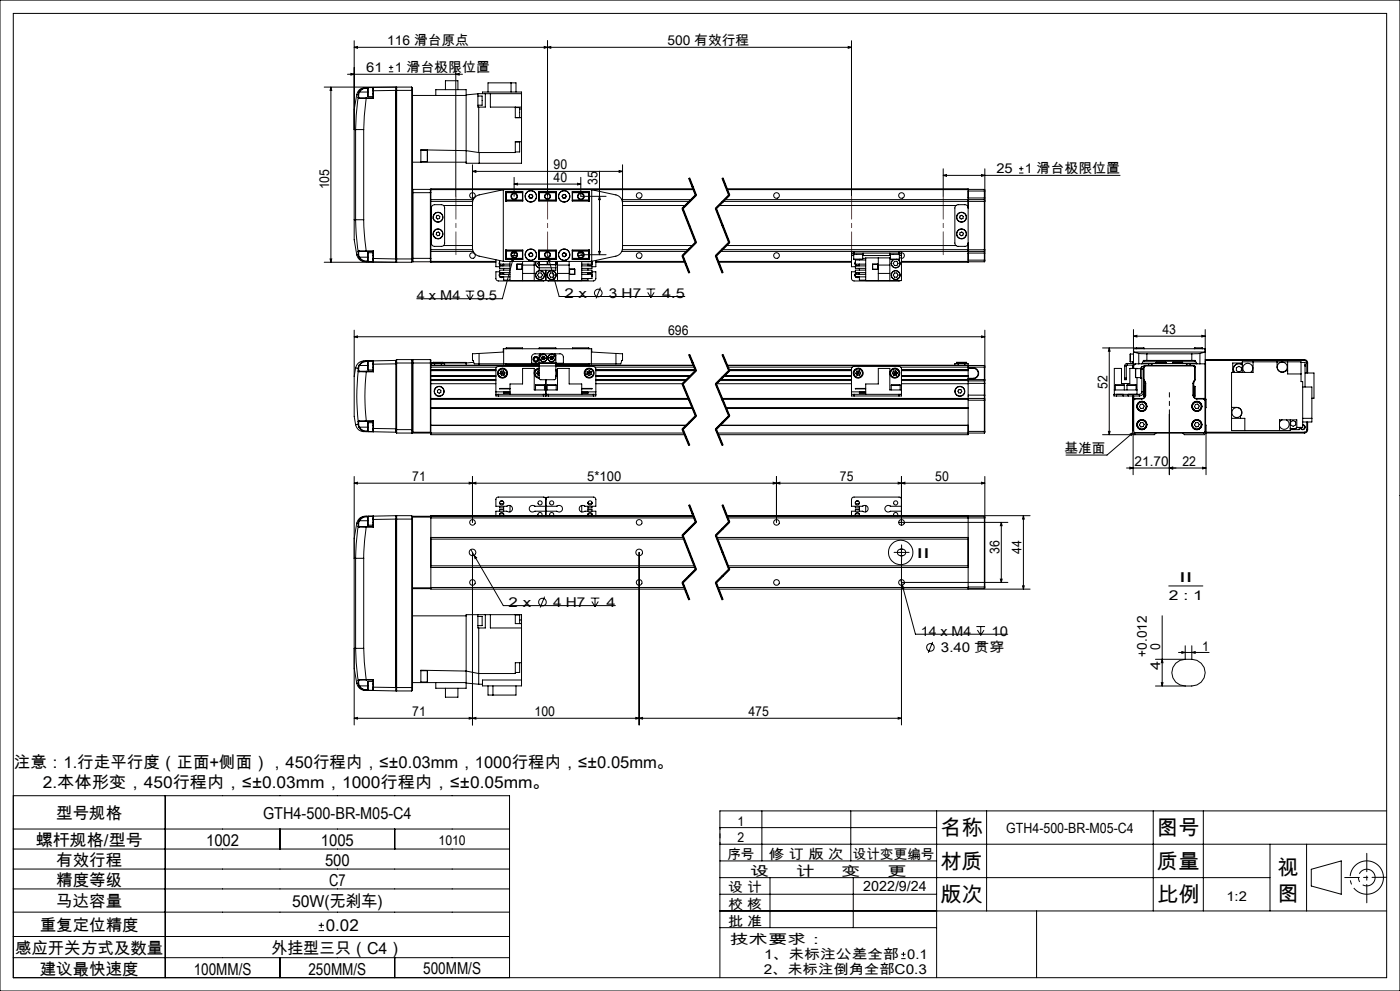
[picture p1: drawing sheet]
<svg xmlns="http://www.w3.org/2000/svg" width="420mm" height="297mm" viewBox="0 0 420 297" stroke-linecap="round" stroke-linejoin="round" font-family="sans-serif">
<g fill="none" stroke="#000" stroke-width=".3">
<path d="M0 0h420v297h-420zM4 4h412v289h-412zM106.3 14.2l.9-.3v.6zM106.3 12.2v53.7M117.3 19.6v1.3M163.3 13.9l1 .3-1 .3zM164.3 12.2v46.6M164.3 14.2l.9-.3v.6zM254.5 13.9l.9 .3-.9 .3zM255.4 12.2v46.6M255.4 14.2h-149.1M99.3 26.1v52.5"/>
<path d="M99.3 26.1l.2 1h-.5zM104.2 22.3h34.5M105.3 22l1 .3-1 .2zM106.7 38.8h2.4M106.7 38.8v27.1M107 28.3l-.7 4.5v6h.4M107 28.3l.5 .1M107.5 29.2l-.6 5.4-.2 4.2M107.5 29.2l.2 .3M107.5 28.4v.8M107.6 29.1l.2 .2M107.6 29.1l-.1 .1"/>
<path d="M107.6 28.4v.7M107.6 28.4h-.1M107.7 29.5h2.2M107.7 27.5l-.2 .9M107.7 27.5l.2 .1M107.8 29.3h2.1M107.8 29.3l-.1 .2M107.9 27.6l-.3 .8M107.9 27.6h2.4M109.1 38.8v27.1M109.9 29.5l-.8 9.3M109.9 29.3v.2"/>
<path d="M109.9 29.5h2.1M109.9 29.3h2M109.9 26.2h-.2a2.59 2.59 0 0 0-2.7 2.1M109.9 26.2l8.8-.1v1M109.9 26.2l-1.1 .3-1.1 1M109.9 26.2v.2M109.9 26.4l-.9 .2-1.1 1M109.9 26.4h.4M110.4 26.2v2.8M110.4 26.2h1.5v3.1M110.4 29h1.5M111.9 26.3l.1-.1v1"/>
<path d="M111.9 27.2h.1M111.9 29.3l.1 .2M112 27.2v2.3M116.7 21.5h1.3M116.7 20.2h1.3M118.7 26.3l.3-.2v52.5l-.3-.3M118.7 27.1v50.5M118.7 27.1l-6.7 .1M118.7 27.1h5.1M123.5 26.1v52.5M123.5 26.1l.3 .2v.8M123.5 26.1h-26.2"/>
<path d="M123.8 27.1v30.6M123.8 28.6h16M130.7 28.6v-1.7h9.1v22h16.7v-13.6M133.6 26.9v-2.7h3.8v2.7M136.7 22.3l1.1-.3v.5zM136.7 20.2v38.6M143.4 28.8h1.2v2.7h-1.2M143.4 28.1l-3.6 .3M143.6 32.1v13.6M144.7 28.1v-.5h11.8v5.1M145.6 28.1v4h-2.2v-4M146.4 27.6v-2.8h8.4v2.8"/>
<path d="M147.1 28.1v4h9.4M153.3 24.8v2.8M154.6 32.2h1.3v3M154.6 32.1v3.1l1.9 .1M155.9 32.7h.6M156.5 32.7v2.6M156.5 28.1h-13.1M123.8 57.7v19.7M123.8 48.6h16M123.8 57.7h5.5M123.9 56.8v21.7M123.9 56.8h5.2"/>
<path d="M123.9 56.8l-.1 .1M126.3 48.4h1.9M126.3 45h1.9M128.2 45v3.4M129.1 56.8v21.7M129.1 56.8l.2 .1M129.3 56.9v.8M129.3 56.8v.1M129.3 57.7v19.7M129.3 59.8h12.7M129.3 56.8h78.8M141.7 51.4l1.1-.3v.5z"/>
<path d="M141.7 49.4v24.9l.2 1 .6 .8 .8 .5 7.7 1.7M141.7 51.4h45.1M143.6 45.7l-3.8-.5-13.5-.3v3.7M143.8 45.7v3.2M151 56.9l-7.7 1.7-1.1 .9-.5 1.4M151 56.9v21.4M151.1 56.8l-.1 .1M151.7 59.8h.1M151.7 57.4h5.1v2.9h-5.1zM151.8 57.7v2.6M151.8 57.7h4.9M151.9 57.6v2.5"/>
<path d="M151.9 57.6h4.9M151.9 57.6l-.1 .1M154.2 55.2l1.1-.3v.5zM154.2 53.2v5.6M154.2 55.2h20M154.6 42.5h1.3v3h-1.3M156.5 42.5h-1.9v3.2h-11M156.7 57.6v2.5M156.7 59.9h-4.9l.1 .2M158.7 58.9l.3 .5M158.9 58.4l-.2 .5M159.5 58.3l-.6 .1"/>
<path d="M159.5 58.3l.3 .5M159.6 59.3l-.6 .1M159.8 58.8l-.2 .5M161.6 57.4h5.3v2.9h-5.3zM161.6 57.6h5.3M161.7 57.6v2.5M161.7 57.7h5.1M161.7 59.9h5.1M166.8 57.6v2.5M168.7 58.8l.2 .5M168.9 59.3l.6 .1M169 58.3l-.3 .5"/>
<path d="M169 58.3l.6 .1M169.6 58.4l.2 .5M169.8 58.9l-.3 .5M171.7 57.4h5.1v2.9h-5.1zM171.7 57.6h4.9M171.8 57.6v2.5M171.8 57.7h4.9M171.8 59.9h4.9l-.1 .2h-4.9M173.2 54.9l1 .3-1 .2zM174.2 53.2v5.6h7.6M176.6 57.6v2.7M176.6 57.6l.1 .1"/>
<path d="M176.7 57.7v2.6M176.7 59.8h.1M177.4 56.8l.1 .1M177.5 56.9l7.7 1.7 1.1 .9 .5 1.4M177.5 56.9v21.4M179.8 58.8l.3 1h-.5zM179.8 51.3v25M185.7 51.1l1.1 .3-1.1 .2zM186.5 59.8h20.9M186.8 49.4v24.9l-.3 1-.5 .8-.8 .5-7.7 1.7M206.6 53.5l2 5.1M206.8 53.4l2 5.1-4 4 4 10.2-4 4 2 5.1"/>
<path d="M206.9 53.3l1 2.6M207.9 55.9l1 2.5zM208 56.6h-78.7v.2M208.6 58.4l-4 4M208.9 58.6l-4 4M216.6 53.5l2 5.1M216.8 53.4l2 5.1-4 4 4 10.2-4 4 2 5.1M216.9 53.3l2 5.1M217.4 59.8h77.9M218 56.6h72.4v.2M218.1 56.8h72.3M218.6 58.4l-4 4"/>
<path d="M218.9 58.6l-4 4M283 52.6l1-.3v.5zM283 50.6v8.2M283 52.6h53M290.4 59.3v15.6M290.4 59.3h5.1v.7M290.4 56.8v2.5M290.4 56.8h4.9M294.5 52.3l1 .3-1 .2zM295.3 59.8v15.5M295.3 56.8v3M295.3 56.8l.2 .5h-5.1"/>
<path d="M295.3 59.8l.2 .2M295.5 50.6v24.3M305.7 51.9h1.3M305.7 50.5h1.3M306.4 49.9v1.3M99 77.6h.5l-.2 1zM106.3 65.9v6l.7 4.5M106.3 65.9h.4M106.7 65.9l.2 4.2 .6 5.3M106.7 65.9h2.4M107 76.4a2.63 2.63 0 0 0 2.9 2.1M107.5 75.4l.1 .2"/>
<path d="M107.5 75.4v.9M107.5 76.3h.1M107.5 76.3l.2 .9M107.5 76.3l-.5 .1M107.6 76.3l.3 .8M107.6 75.6v.7M107.7 75.2h2.2M107.7 75.2l-.2 .2M107.7 75.2l.1 .1M107.7 77.2a2.75 2.75 0 0 0 2.2 1.3M107.8 75.3h2.1M107.8 75.3l-.2 .3"/>
<path d="M107.9 77.1l-.2 .1M107.9 77.1l.5 .6 1.5 .6M107.9 77.1h2.4M109.1 65.9l.8 9.3M109.9 75.2v.1M109.9 75.3h2M109.9 75.2h2.1M109.9 78.3v.2M109.9 78.3h.4M110.4 75.7v2.8M110.4 75.7h1.5M111.9 77.5h.1"/>
<path d="M111.9 75.3v3M111.9 78.3v.2h-1.5M112 77.5v1l-.1-.2M112 75.2l-.1 .1M112 75.2v2.3M112 77.5l6.7 .1M118.7 77.6v1l-8.8-.1M118.7 77.6h5.1M123.5 78.6h-26.2M123.8 77.4v.9l-.3 .3M123.8 77.4h5.5M123.8 78.3l.1 .2"/>
<path d="M123.9 78.5h5.2M129.3 72.6l.2 .6M129.3 78.3v.3h19.5M129.3 77.4v.9M129.3 78.3h.1M129.3 60.4h12.5M129.3 75.3h12.7M129.3 74.8h12.5M129.3 78.3h19.5M129.3 78.3l-.2 .2M129.5 61.9l-.2 .7M129.7 61.6l.7-.3h2a.96 .96 0 0 1 1 1v10.5a.96 .96 0 0 1-1 1h-2a.96 .96 0 0 1-1-1v-10.5z"/>
<path d="M131 64.7l.5-.2 .4 .4v.6l-.6 .1-.4-.3zM131 69.7l.5-.2 .4 .4v.5l-.6 .3-.4-.4zM133.1 61.6h8.6M133.1 73.6h8.6M148.8 77.9v2h1.1M149.9 78.5l-.1 .7 .5 .5M149.9 78.1v1.1M149.9 79.2h3.1M149.9 78.8v.3M149.9 79.2a.61 .61 0 0 0 .6 .4 .61 .61 0 0 0 .6-.4v.5M151 78.3h26.5M151.1 79.4l-.4 .3"/>
<path d="M151.7 76.2h.1M151.7 77.7h.4M151.7 75.3h.1M151.7 75.8h.1M151.7 74.9h5.1v2.8h-5.1zM151.8 74.9v2.5M151.8 77.4h4.9M151.8 77.4l.1 .2M151.9 75.1v2.5M151.9 75.1l-.1 .1h4.9M151.9 77.6h4.9M151.9 60.1h4.9"/>
<path d="M151.9 75.1h4.9M152 60.1v.2M152 74.9v.2M152.1 77.7h-.1M152.1 77.6v.1M153 77.6v.1M153 78.3v5.8h21.5v-5.8M153 79.7h-3.1v.7h3.1M153.5 76.6h1.5M153.6 75.8h1.3M154 77.3v1l-.5-.1zM154.5 75.3l-3.8 14.2h-25.7"/>
<path d="M155 79.2h1.7v1.5h-1.7zM155.1 79.2h1.5v1.5h-1.5zM156.7 75.1l.1 2.6M156.8 78.3v5.8M156.8 79.4h3.5M158.7 76.2l.1 .5M158.8 76.7l.5 .2M159.1 75.8l-.4 .4M159.1 75.8l.6 .1M159.7 75.9l.1 .6M159.8 76.5l-.5 .4M160.3 78.3v5.8"/>
<path d="M160.8 78.3v.2a1.34 1.34 0 0 0 .9 1.8 1.3 1.3 0 0 1-.9-2zM161.6 74.9h5.3v2.8h-5.3zM161.6 78.3l-.3 .6 .4 .7M161.6 77.6h5.3M161.6 60.1h5.3M161.6 75.1h5.3M161.6 77.7h.1M161.7 75.1v2.6M161.7 78.3v2M161.7 77.4h5.1M161.7 75.2h5.1M161.9 79.3h2.2"/>
<path d="M161.9 78.3v1M162.2 77.6v.1M164 75.5l.5 1.7M164.1 78.3v1M164.4 79.3h2.3M164.4 78.3v1M164.5 77.2l.5 .9-.5 .1zM164.5 77.2l3.2 11.7h37.8M166.3 77.6v.1M166.7 78.3v1M166.8 78.4v1M166.8 77.7h.1"/>
<path d="M166.8 78.6v.7M166.8 75.1v2.6M166.8 78.3v2M167.3 78.3v5.8M167.3 79.4h3.4M168.8 76.6l.5 .3M168.8 76.1v.5M169.3 75.8l-.5 .3M169.3 75.8l.5 .3M169.8 76.6l-.5 .3M169.8 76.1v.5M170.7 78.3v5.8"/>
<path d="M171.7 75.1l5 .1h-4.9M171.7 77.6h4.9M171.7 74.9h5.1v2.8h-5.1zM171.8 75.1v2.5M171.8 77.4h4.9M173.5 76.6h1.5M173.6 75.8h1.3M174.2 76.3h7.6M174.5 77.6v.1M174.5 78.4h3.1v.8M174.5 79.7h3.1v.7h-3.1M174.5 79.2h3.1"/>
<path d="M175.4 77.7h.1M175.4 77.7h1.4M175.4 77.6v.1M176.4 79.4l.4 .3M176.4 78.3v.1M176.5 78.3v.1M176.6 74.9v2.7M176.7 74.9v2.5M176.7 75.3h.1M176.7 75.8h.1M176.7 76.2h.1M176.7 77.4l-.1 .2"/>
<path d="M176.8 78.3l-.1 .1M177.2 78.3l.1 .1M177.4 78.3l.2 .1M177.6 78.5l.1 .7-.5 .5M177.6 79.2a.61 .61 0 0 1-.6 .4 .61 .61 0 0 1-.6-.4v.5M177.6 78.8v.3M178.8 78.6h26.7M178.8 78.1v1.8h-1.2M178.8 78.3h26.6M179.6 75.3h.5l-.3 1zM186.5 75.3h19.6M186.7 60.4h20.2"/>
<path d="M186.7 74.8h19.9M186.8 61.6h18.9M186.8 73.6h21M204.6 62.6l4 10.1M204.6 76.7l2 5.1M204.9 62.4l4 10.2M204.9 76.6l2 5.1M208.6 72.5l-4 4M208.9 72.8l-4 4M214.6 62.6l4 10.1M214.6 76.7l2 5.1M214.9 62.4l4 10.2"/>
<path d="M214.9 76.6l2 5.1M215.4 78.3h40M215.5 78.6h39.9M215.7 61.6h71.1M216.1 75.3h40.1M216.6 74.8l78.9 .1M217.8 73.6h69M218.6 72.5l-4 4M218.9 72.8l-4 4M255.4 75.8h.8M255.4 75.8v.8M255.4 75.3v.5"/>
<path d="M255.4 76.6v3.3h1.2M255.4 76.6h.7M255.9 75.8v.4h3v-.4M256.1 77.7h2.7M256.1 76.2v1.5M256.2 75.3v.5M256.2 75.3h13.5M256.2 75.8h13.5M256.6 78.5l-.1 .7 .5 .5M256.6 79.2a.61 .61 0 0 0 .6 .4 .61 .61 0 0 0 .6-.4v.5M256.6 79.2h3.1M256.6 78.8v.3"/>
<path d="M257.8 79.4l-.4 .3M257.8 77.7v.2M258.8 76.2v1.5M258.8 77.4h.9M258.8 76.6h8.3M259.7 77.9h-3.1v1.3M259.7 79.7h-3.1v.7h3.1M261.8 79.2h1.5v1.5h-1.5zM263.3 79.2h-1.5v1.5h1.5M263.5 77.3v6.8M263.5 79.4h3.4M266.9 75.8v.4h3v-.4"/>
<path d="M266.9 77.3v6.8M267.1 77.7h2.7M267.1 76.2v1.5M268.1 77.7l-.7 .8v.4M268.2 77.7l-.4 .4-.4 .8M268.4 78.3h.7l.3 .6-.3 .7h-.7l-.4-.7zM269.2 77.7a1.3 1.3 0 0 1 .2 2.3 1.3 1.3 0 0 1-2-1.1M269.3 77.7a1.34 1.34 0 0 1 .1 2.4 1.34 1.34 0 0 1-2-1.2M269.7 75.8h.7M269.7 75.3h25.6M269.7 75.3v.5M269.8 76.2v1.5"/>
<path d="M269.8 77.3h.6M269.8 76.6h.6M270.4 75.7a.85 .85 0 0 1 .9 .9 .85 .85 0 0 1-.9 .8M270.4 75.8v.8M270.4 75.3v.5M270.4 76.6v7.5h-10.7v-6.8h7.4M270.4 78.3h20M288 69.7l.5-.2 .5 .4-.1 .5-.5 .3-.5-.4zM288 64.7l.5-.2 .5 .4-.1 .6-.5 .1-.5-.3zM290.4 62.3a.96 .96 0 0 0-.9-1h-2.1a.96 .96 0 0 0-.9 1v10.5a.96 .96 0 0 0 .9 1h2.1a.96 .96 0 0 0 .9-1M290.4 74.8v.5M290.4 78.3v.3h-20"/>
<path d="M290.4 74.9v.4M290.4 75.3v.5M290.4 75.8v2.5M290.4 78h5.1M290.4 75.8h5.1M290.4 78.5h4.9M295.3 75.3v3.2M295.5 60v.4h-78.6M295.5 74.9v.3M295.5 75.2v.6M295.5 78l-.2 .5M295.5 75.8v2.2"/>
<path d="M295.5 75.2l-.2 .1M106.3 99v13.8M139.7 87.2h2.6M140 88.3l1 1.5M141 87.2v2.6M142 88.3l-1 1.5M149.9 81.5h-1.1v2.2l.7 .5 13.9-.1M149.9 82.2v.8h3.1M149.9 82.2h3.1M149.9 82.3v.3M150 83a.73 .73 0 0 0 1.1 0M150.2 83h.6"/>
<path d="M150.3 81.7l-.5 .5 .1 .7M150.7 81.7l.4 .3M151.1 81.7v.5a.61 .61 0 0 0-.6-.4 .61 .61 0 0 0-.6 .4M151.1 80.4v.6M151.1 83v1h1.9M153 81h-3.1v.7h3.1M156.8 81.9h3.5M161.6 81.8h.7l.4 .6-.4 .7h-.7l-.3-.7zM161.7 80.3v.7h5.1v-.7M161.7 80.3h5.1M163.8 81v3.1M165.1 81.8h.8l.3 .6-.3 .7h-.8l-.3-.7z"/>
<path d="M167.3 81.9h3.4M170.9 80.6h1.5v1.6h-1.5zM170.9 80.7h1.5M174.5 81h3.1v.7h-3.1M174.5 82.2h3.1M176.4 81.7v.5a.61 .61 0 0 1 .6-.4 .61 .61 0 0 1 .6 .4M176.4 80.4v.6M176.4 83.5v.5h-1.9M176.8 81.7l-.4 .3M177.2 81.7l.5 .5-.1 .7M177.6 81.5h1.2v2.1l-.4 .5-.4 .1-13.9-.1M177.6 82.3v.3"/>
<path d="M177.6 82.2v1.3h-3.1M180.1 86.2l-1.3 3.2M194 86.6h2.6M194.3 87.6l1 1.6M195.3 86.6v2.6M196.3 87.6l-1 1.6M256.6 81.5h-1.2l.1 2.2 .7 .5 13.9-.1M256.6 82.2v.8h3.1M256.6 82.2h3.1M256.6 82.3v.3M256.6 83h.1a.69 .69 0 0 0 1 0l.1 1h1.9M256.9 83h.6"/>
<path d="M257 81.7l-.5 .5 .1 .7M257.4 81.7l.4 .3M257.8 81.7v.5a.61 .61 0 0 0-.6-.4 .61 .61 0 0 0-.6 .4M257.8 80.4v.6M259.7 81h-3.1v.7h3.1M263.5 81.9h3.4M268.4 81.8h.7l.3 .6-.3 .7h-.7l-.4-.7zM295.5 99v14.8M340 98.8v10.6M361.6 98.8v10.2h-1.6M106.3 112.8v12l.4 2.5M106.3 100.9l.9-.2v.5z"/>
<path d="M106.3 100.9h189.2M106.7 110.3l.8 .1M106.7 110.3l-.4 2.5M107.5 111.2a67.5 67.5 0 0 0 0 15.1M107.5 111.2l.2 .2M107.5 110.4v.8M107.6 111.1l.3 .2M107.6 111.1l-.1 .1M107.6 110.3v.8M107.6 110.3l-.1 .1M107.7 109.5l-.2 .9M107.7 109.5h.1"/>
<path d="M107.7 111.4h2.2M107.8 109.5l-.2 .8M107.8 109.5h2.5M107.9 111.3h2M107.9 111.3l-.2 .1M109.9 108.2h-.4a2.61 2.61 0 0 0-2.8 2.1M109.9 108.2a2.54 2.54 0 0 0-2.2 1.3M109.9 108.2v.1M109.9 108.3l-1.6 .6-.5 .6M109.9 108.3h.4M109.9 111.4a63.8 63.8 0 0 0 0 14.7M109.9 111.3v.1"/>
<path d="M109.9 111.4h2.1M109.9 111.3h2M110.4 108.2v2.7M110.4 108.2l1.5 .1M110.4 110.9h1.5M111.9 109.1h.1M111.9 111.3l.1 .1M111.9 108.3v3M112 108.2v.9M112 108.2l-.1 .1M112 109.1v2.3M112 108.2h-2.1"/>
<path d="M118.7 108v1M118.7 108v.8h11.2M118.7 109l-6.7 .1M118.7 109v19.5M118.7 108l-6.7 .2M119 107.8v22M119 107.8h4.5M119 107.8l-.3 .2M123.5 107.8v22M123.5 107.8l.3 .2M123.9 107.8l-.1 21M123.9 107.8v21.7"/>
<path d="M123.9 107.8h5.2M129.1 107.8v21.7M129.1 107.8l.2 11.6M129.3 119.4v.3M129.3 119.7v10.6h76.1M129.3 119.4h77.3M129.3 119.7h77.4M129.3 112.8h19.5M129.3 112.7h19.5M129.3 110.8h19.5M129.3 110.9h19.5M129.3 111.1h19.5"/>
<path d="M129.3 112.6h19.5M129.3 110h19.7M129.3 114h19.5M129.3 113.7h19.5M129.3 115h19.5M129.9 108.9l.1 .1M129.9 108.7h3M129.9 108.9h3M129.9 108.7v.2M130.2 109.5h.1M130.4 109h-1v.5M130.4 109v.5h-1.1h32.4"/>
<path d="M130.4 109h2M131.2 117l.5-.3 .6 .3v.5l-.5 .4-.5-.3zM132.4 109v.5h.7M132.4 109h1v.5M132.9 108.9l-.1 .1M132.9 108.9h.1M132.9 108.7v.2M132.9 108.6h6.9v.9M142.1 108.6l-2.3 .2h-6.9M143.7 105.9l-2 .1v2h.3a.92 .92 0 0 0 .3 1 .92 .92 0 0 0 1 0h.4M143.7 105.9l7.3-.4v-1h26.5v1l7.3 .4M143.7 109h18"/>
<path d="M143.7 105.9v3.1M143.8 109v.5M148.8 118.2v.5h.7M148.8 118.2h.7M148.8 117.4v.8M148.8 117.4h4.2M149.5 118.2h13.5M149.5 118.7h13.5M149.5 118.2v.5M150 111.9l.5 .6M150.3 111.2l-.3 .7M150.3 111.2l.4 .6"/>
<path d="M150.7 111.8l-.2 .7M150.7 111.8l.5 .6M151.1 111.2l.4 .6M151.1 111.2h-.8M151.1 111.2l-.4 .6M151.1 104.5v4.5M151.2 112.4l-.7 .1M151.5 111.8l-.3 .6M151.5 111.8l-1.5 .1M151.8 104.4h4.9M151.8 104.4v.1M151.8 109v.5"/>
<path d="M151.8 109.2h9.9M151.9 104.3h4.8v.2M151.9 104.3v.2M151.9 109v.5M151.9 104.3l-.1 .1M153 118.2v-3.1h3.8v-4.7h3.5v6.5h7v-6.5h3.4v4.7h3.8v3.1M153 117.5h-1.9v.4h1.9M153 116.4h-3.1l3.1 .2M159.5 109v-2a1.02 1.02 0 0 1 1-1h7.5a1.02 1.02 0 0 1 1 1v2M159.5 108.9h9.5M160.7 115.4h2.6M160.7 115.4v1.5"/>
<path d="M161 111.9l.5 .6M161.3 111.2l-.3 .7M161.3 111.2l.4 .6M161.5 112.5h.2M161.7 108.7v1M161.7 110.3a1.52 1.52 0 0 0-1.4 1.5 1.52 1.52 0 0 0 1.4 1.5M161.7 110.5a1.34 1.34 0 0 0-1.3 1.3 1.34 1.34 0 0 0 1.3 1.4M161.7 109.8l-12.6 .2-.3 .4v7M161.7 110.5a1.31 1.31 0 0 0-1.2 1.3 1.31 1.31 0 0 0 1.2 1.3M161.7 104.5v-.2h5.1v.2M161.7 109.7h5.1M161.7 109.7v3.6"/>
<path d="M161.7 108.7h5.1M161.7 111.2h-.4M161.7 111.8l-.2 .7M161.7 111.8l-.7 .1M161.7 104.4h5.1M162.2 106l-.5 .4v2.3M162.4 107.2l.2 .5M162.4 107.2l.6 .1M162.6 107.7l.6 .1M162.8 106.7l-.4 .5M162.8 106.7l.6 .1M162.8 106.7l.2 .6"/>
<path d="M163 118.7h.8M163 118.2h1.5M163 107.3l.2 .5M163 107.3l.6 .1M163 107.3l-.4 .4M163 118.2v.5M163.3 115.4v1.5M163.4 106.8l.2 .6M163.4 106.8l-.4 .5M163.6 107.4l-.4 .4M163.8 118.7h.7M163.8 113.8v4.9"/>
<path d="M164.1 115.4h2.8M164.1 115.4v1.5M164.5 118.2h13.5M164.5 118.7h13.5M164.5 118.2v.5M164.9 107.2l.2 .5M164.9 107.2l.6 .1M165.1 107.7l.6 .1M165.3 106.7l-.4 .5M165.3 106.7l.6 .1M165.3 106.7l.2 .6M165.5 107.3l-.4 .4"/>
<path d="M165.5 107.3l.2 .5M165.5 107.3l.6 .1M165.9 106.8l.2 .6M165.9 106.8l-.4 .5M166.1 107.4l-.4 .4M166.3 106l.5 .4v2.3M166.8 108.7v1M166.8 109.7v3.7l-.3 .3-4.3 .1-.5-.5M166.8 110.7v.1a1.53 1.53 0 0 1 0 2.2M166.8 110.9a1.45 1.45 0 0 1 0 1.8M166.8 109.8l11.6 .2 .4 .4v7M166.8 111v.1a1.35 1.35 0 0 1 0 1.6"/>
<path d="M166.8 109.5h41.3M166.8 109h18M166.8 109.2h9.9M166.9 115.4v1.5M171.8 104.4h4.9M174.5 117.5h1.9v.4h-1.9M174.5 116.4h3.1l-3.1 .2M174.5 117.4h4.3M176.1 112.1l.6 .5M176.1 111.4v.7M176.1 111.4l.6 .4M176.6 104.3h-4.8v.2"/>
<path d="M176.6 104.3v.2M176.6 109v.5M176.6 104.3l.1 .1M176.7 111.8l.7 .5M176.7 111.8v.8M176.7 111.8l-.6 .3M176.7 104.4v.1M176.7 109v.5M176.8 111.1l-.7 .3M176.8 111.1l.6 .4M176.8 111.1l-.1 .7M177.4 112.3l-.7 .3"/>
<path d="M177.4 104.5v4.5M177.4 111.5v.8M177.4 111.5l-.7 .3M178 118.2h.8M178 118.2v.5M178.5 110h29.8M178.8 118.2v.5h-.8M178.8 117.4v.8M178.8 112.8h28.2M178.8 112.7h28.4M178.8 110.8h29.8M178.8 110.9h29.9"/>
<path d="M178.8 111.1h29.9M178.8 112.6h28.5M178.8 114h27M178.8 113.7h27.3M178.8 115h26M184.8 105.9l2 .1v2h-.3a.92 .92 0 0 1-.3 1 .92 .92 0 0 1-1 0h-.4M184.8 105.9v3.1M204.6 115.1l4 9.6M204.9 115l4 9.6M206.6 106.4l2 4.7M206.8 106.3l2 4.8-4 4 4 9.5-4 4 2 4.8M206.9 106.2l1 2.4"/>
<path d="M207.9 108.6l1 2.4zM208.6 110.9l-4 4M208.9 111.2l-4 4M214.6 115.1l4 9.6M214.8 115h40.6M214.9 115l4 9.6M215.8 114h39.6M216.1 113.7h39.3M216.6 119.4h78.7M216.6 106.4l2 4.7M216.7 119.7h73.7M216.8 106.3l2 4.8"/>
<path d="M216.9 106.2l2 4.8M217 112.8h38.4M217.1 112.7h38.3M217.3 112.6h38.1M218.1 109.5h77.2M218.3 110h37.4M218.6 110.9l-4 4M218.7 110.8h36.7M218.7 110.9h36.7M218.8 111.1h36.6M218.8 111.1l-4 4 4 9.5-4 4 2 4.8M218.9 111.2l-4 4"/>
<path d="M255.4 117.4v-6.8l.5-.7 13.8-.1 .4 .2 .3 .4v8.3h-.7M255.4 118.2v.5h.8M255.4 118.2h.8M255.4 117.4v.8M255.4 117.4h4.3M256.2 118.2h13.5M256.2 118.2v.5M256.2 118.7h13.5M256.7 111.9l.4 .6M257 111.2l-.3 .7M257 111.2l.9 1.2M257.8 111.2l.4 .6"/>
<path d="M257.8 111.2h-.8M257.8 111.2l-.7 1.3M257.9 112.4l-.8 .1M258.2 111.8l-.3 .6M258.2 111.8l-1.5 .1M259.7 117.5h-1.9v.4h1.9M259.7 116.4h-3.1l3.1 .2M267.4 115.4h.1M267.4 115.4h2.7M267.4 115.4v1.5M267.7 111.9l.4 .6M268 111.2l-.3 .7"/>
<path d="M268 111.2l.5 .6M268.5 111.8l-.4 .7M268.5 111.8l.4 .6M268.7 111.2l.5 .6M268.7 111.2h-.7M268.7 111.2l-.2 .6M268.9 112.4l-.8 .1M269.2 111.8l-.3 .6M269.2 111.8l-1.5 .1M269.7 118.2h.7M269.7 118.2v.5M270.1 115.4v1.5"/>
<path d="M270.4 112.8h20M270.4 112.7h20M270.4 110.8h20M270.4 110.9h20M270.4 111.1h20M270.4 112.6h20M270.4 116.9h-3.5v-6.5h-3.4v4.7h-3.8v3.1M270.4 114h20M270.4 113.7h20M270.4 115h20M286.9 108.9l.1 .1M286.9 108.7h3"/>
<path d="M286.9 108.9h3M286.9 108.7v.2M287.4 109h-.9v.5M287.4 109v.5h-.6M287.4 109h2.1M287.7 116.8h.6l.2 .5-.3 .5h-.6l-.2-.6zM289.5 109h.9v.5M289.5 109v.5h.9M289.9 108.9v.1M289.9 108.9h.1M289.9 108.7v.2M290.4 115v4.7"/>
<path d="M290.4 109.5v4.3M290.4 114.2v.8M290.4 113.8v.4M290.4 119.7v10.6h-75M290.4 110.4h1.6M290.4 119.9h5.1M290.4 118.4h5.1M290.4 113.4h1.6M290.4 113.5h1.6M290.4 110.2h1.6M290.4 113.8h5.1M290.4 114.2h4.9"/>
<path d="M290.4 114.9h5.1M292 110.2a1.64 1.64 0 0 1 1.6 1.7 1.64 1.64 0 0 1-1.6 1.6M292 110.4a1.5 1.5 0 0 1 1.5 1.5 1.5 1.5 0 0 1-1.5 1.5M292 110.2v.2M292 113.4v.1M294.5 100.7l1 .2-1 .3zM295.3 119.4v10.4M295.3 114.2v5.2M295.3 109.5v4.7M295.3 109.5l.2 .5h-25.3M295.3 119.4l.2 .2M295.5 119.6v.3"/>
<path d="M295.5 118.4v1.2M295.5 113.8v.2M295.5 114v.9M295.5 114.9v3.5M295.5 119.9v9.4M295.5 114l-.2 .2M330.8 104.3h12.3M332.8 104.3v26M332.8 104.3l.2 1h-.5zM334.3 118.2l-.1 .5h.8M334.3 118.2h7.5M334.3 116.9h6.8"/>
<path d="M334.6 115.4h2.7M334.6 115.4v1.5M335 118.7h1.9M335 118.2v.5M336.9 118.7h1.6M336.9 118.2v.5M337.3 115.4h-2.7M337.3 115.4h.1M337.3 115.4v1.5M337.4 113.3v.5h.5v-.5M337.4 109.7h.5M337.4 113.3h.5"/>
<path d="M337.4 109.7v3.6M337.9 109.7v3.6M338.1 115.4h2.7M338.1 115.4v1.5M338.1 108.9l-.5 .2-.2 .6M338.1 109.4l-.2 .3M338.1 108.9h1.9M338.1 108.9v.5M338.1 109.4h1.9M338.5 118.7h3.3M338.5 118.2v.5M339.1 106.1v2.3"/>
<path d="M339.1 108.4h.9M339.1 106.1h.9M339.8 108.8h.2M339.8 108.8v.1M339.8 109.4v1M339.8 118.7v10.1M339.9 108.4l-.1 .4M339.9 109.4v1M339.9 118.7v.7M339.9 119.9v9.4M339.9 119.9h.2M340 108.4l-.1 .5"/>
<path d="M340 104.5h21.6M340 109h1.6M340 100.7l1.1-.2v.5zM340 100.7h21.6M340.1 109.4v1M340.1 118.7v.7M340.1 119.9v9.4M340.5 119.6l-.4 .3M340.5 119.6v-.2l-.3 .1-.3 .4M340.5 119.6h2M340.7 110.5v2.7M340.7 109l-.7 .4"/>
<path d="M340.7 113.2h1.5M340.7 110.5h1.5M340.8 104.4h2.5M340.8 104.4v.1M340.8 115.4v1.5M340.8 104.4l.2-.1v.2M341.1 110.5l-2.2-.1v4.5h-2.5v-4.5h-2.1v7.8M341.1 113.2v5M341.6 105.9l2.5 .1M341.6 109h.9M341.6 105.9v3.1M341.8 118.2v.5"/>
<path d="M342.5 119.4h-2.5l-.2 .3M342.5 110.3h-.3v3h.3M342.5 117.4l-.1 .5-.6 .3M342.5 117.4h.5M342.5 109h2.1M342.5 110.6h.5M342.5 110.6v6.8M342.5 119.4v.2M342.6 108.9h4.2M343 110v-.2h-.5v.8M343 117.4a1.21 1.21 0 0 1-1.2 1.3M343 110h.2"/>
<path d="M343 110v7.4M343.1 108.3h15.4M343.1 104.3v.2M343.1 108v.3M343.1 104.3l.2 .1M343.2 115.8v3M343.2 115.8h.2M343.2 118.8h.2M343.2 113.8l.1 .2M343.2 114.2l.3 .7M343.2 113.8h-.2l.2 .4M343.2 110v3.8"/>
<path d="M343.3 114.2l.2 .8M343.3 108l-.2 .3M343.3 104.4v.1M343.3 114l.4 .9M343.3 114l-.1 .2M343.4 115.8h.1M343.4 115.8v3M343.5 114.9l-.1 3.9M343.5 109.7l-.3 .3M343.5 109.5l-.5 .5M343.5 109.5h14.5M343.5 114.9h.2"/>
<path d="M343.5 109.7h14.5M343.5 109.5v.2M343.6 109.5l-.6 .5M343.7 118.4a1.21 1.21 0 0 1-1.2 1.2M343.7 118.4h-.2a.96 .96 0 0 1-1 1M343.7 114.9v3.5M344.1 108h-.3a1.01 1.01 0 0 0-1.3 1M344.1 106h13.4M344.1 108h13.4M344.1 106v2M344.6 109h.9v.5h-.9zM344.8 109.5h.1"/>
<path d="M345.5 109h10.6M345.8 109.5h.1M346.8 108.9l.1 .1M346.8 108.7h3M346.8 108.9h3M346.8 108.7v.2M349.8 108.9l-.1 .1M349.8 108.7v.2M351.8 108.7h3M351.8 108.9l.1 .1M351.8 108.9h3M351.8 108.7v.2"/>
<path d="M354.8 108.9l-.1 .1M354.8 108.9h4.2M354.8 108.7v.2M355.8 109.5h.1M356.1 109h.9v.5h-.9zM356.8 109.5h.1M357 109h2.1M357.5 108h.3a1.01 1.01 0 0 1 1.3 1M357.5 106v2M357.9 118.4a1.21 1.21 0 0 0 1.2 1.2M357.9 118.4h.1M357.9 114.9h.1"/>
<path d="M357.9 114.9v3.5M358 109.5l.6 .5M358 109.7l.4 .3M358 118.4a1.02 1.02 0 0 0 1.1 1M358 109.5l.4 .2 .2 .3M358 109.5v.2M358 114.9v3.5M358.2 115.8h-.1M358.2 115.8v3M358.2 115.8h.2M358.2 118.8h.2M358.3 114l-.4 .9"/>
<path d="M358.3 114l.1 .2M358.3 104.4h2.5M358.3 104.4v.1M358.3 108l.2 .3M358.4 114.2l-.3 .7 .1 3.9M358.4 113.8l-.1 .2M358.4 114.2l-.4 .7M358.4 113.8h.2M358.4 110h.2M358.4 110v3.8M358.4 115.8v3M358.5 104.3h2.1"/>
<path d="M358.5 104.3v.2M358.5 108v.3M358.5 104.3l-.2 .1M358.6 113.8l-.2 .4M358.6 110v3.8M359.1 119.4l2.7 .2-.1 2.7M359.1 109h.9M359.1 119.6h2M359.1 119.4v.2M360 105.9l-2.5 .1M360 105.9v3.1M360.5 100.5l1.1 .2-1.1 .3z"/>
<path d="M360.6 104.3l.2 .1M360.6 104.3v.2M360.8 104.4v.1M361.1 119.6l.4 .3M361.1 119.6v-.2l.3 .1 .3 .4M361.5 119.9h.2M361.5 109v10.4M361.5 119.9v9.4M361.5 105.5h-21.4l1.5 .4M361.5 105.5l-1.5 .4M361.5 104.5v1M361.6 108.3l.1 .5"/>
<path d="M361.6 108.8h.1M361.6 107.8h29.7M361.6 108h29.7M361.7 108.8v10.6M361.7 119.9v9.4M370.9 110.2l.8-.4 .7 .4v.9l-.7 .4-.8-.4zM372.7 109.3a1.69 1.69 0 0 0-2.2 .1 1.69 1.69 0 0 0-.2 2.2M372.7 109.3a1.65 1.65 0 0 0-2.2 .2 1.65 1.65 0 0 0-.2 2.1M372.7 108.8h-2.9v2.8M372.7 111.6v-3.2h17.6v6h.5v13.7h-1.8v-2.3h-5.1v3.2M373.5 111.6a1.5 1.5 0 0 1-.3-2.2 1.5 1.5 0 0 1 2.3 0 1.5 1.5 0 0 1-.3 2.2M375.9 108.4v3.2h-6.4v17.4h17.6v-3.2"/>
<path d="M383.1 108.4v1.6a1.54 1.54 0 0 0 1 1.4 1.54 1.54 0 0 0 1.6-.3h.6M386.3 108.4v3.7h4M390.3 108.6h1.2v7.4M390.8 116h2.8v10.5h-2.8M391.3 108l.6 .4 .1 .4M391.3 107.8a1.02 1.02 0 0 1 1 1M391.3 107.8v.2M391.5 109.2v.6M391.5 111.8h2.7v7.5h-.6M392 108.8h.3M392 108.8v3M392.3 108.8v3"/>
<path d="M106.7 127.3a2.74 2.74 0 0 0 3.2 2.1M107.5 126.3l.1 .2M107.5 126.3v.9M107.5 127.2l-.8 .1M107.5 127.2h.1M107.5 127.2l.2 .9M107.6 127.2l.2 .8M107.6 126.5v.7M107.7 128.1a2.53 2.53 0 0 0 2.2 1.3M107.7 126.1l-.2 .2M107.7 126.1l.2 .2M107.8 128l-.1 .1"/>
<path d="M107.8 128l.6 .7 1.5 .5M107.8 128h2.5M107.9 126.3h2M107.9 126.3l-.3 .2M109.9 129.2v.2M109.9 129.4h2.1M109.9 129.2h.4M109.9 126.1h-2.2M109.9 126.1v.2M109.9 126.1h2.1M109.9 126.3h2M110.4 126.7v2.7"/>
<path d="M110.4 126.7h1.5M111.9 128.4h.1M111.9 126.3v2.9M111.9 129.3l.1 .1M111.9 129.2l-1.5 .2M112 128.4v1M112 126.1l-.1 .2M112 126.1v2.3M112 128.4l6.7 .1M112 129.4l6.7 .1M118.7 128.5v1M118.7 129.5l.3 .3"/>
<path d="M119 129.8h4.5M123.8 128.8h-5.1v.7M123.8 128.8v1h81.4M123.8 129.5l-.3 .3M123.9 129.5h5.2M123.9 129.5l-.1 .2M129.1 129.5l.2 .2M129.3 122.2h78.4M129.3 122.4h78.5M129.3 127.4h76.7M129.3 127.5h76.6M204.6 128.7l2 4.8"/>
<path d="M204.9 128.6l2 4.8M208.6 124.5l-4 4M208.9 124.8l-4 4M214.6 128.7l2 4.8M214.9 128.6l2 4.8M215.2 129.8h80.1M215.9 127.5h74.5M216 127.4h74.4M217.7 122.2h72.7M217.8 122.4h72.6M218.6 124.5l-4 4M218.9 124.8l-4 4"/>
<path d="M290.4 129.3h5.1M295.5 129.3l-.2 .5M332.5 129.3h.5l-.2 1zM339 130.1l.9-.5-.5 .9zM339.8 128.8l.1 .5M339.8 128.8h.1M339.8 122.2l.1 .1M339.9 129.6l-7.8 6.8h-12.3M339.9 129.3l.6 .5M339.9 129.3h.2M340.1 129.3l.4 .3M340.5 130.3l-.6-.5v12.5"/>
<path d="M340.5 129.8h20.6M340.5 129.6h20.6M340.5 129.6v.2M342.1 126.7l.7-.1 .5 .6-.3 .6-.7 .1-.5-.6zM342.1 121.2l.7-.1 .5 .6-.3 .6-.7 .1-.5-.5zM346.8 129.8l-.5 .5h-15.5M350.8 124.2v18.1M354.8 129.8l.5 .5h6l.5-.5h29.5M358.6 126.7l.7-.1 .5 .6-.3 .6-.7 .1-.4-.6zM358.6 121.2l.7-.1 .5 .6-.3 .6-.7 .1-.4-.5zM361.1 129.6v.2M361.5 129.3l-.4 .3"/>
<path d="M361.5 129.3h.2M361.7 129.3l-.6 .5M361.7 127.3l.1 15M361.8 129.5h29.5M369.5 125.4h4v3.6M369.5 122.1h1.6M371.1 122.1a1.54 1.54 0 0 1 1.4 .9 1.54 1.54 0 0 1-.4 1.7v.7M384.6 125.8l-.7 .9M385.9 125.8a1.5 1.5 0 0 1 .4 2.5 1.5 1.5 0 0 1-2.4-.6M387.2 126.5l.7-.5 .8 .5v.8l-.8 .5-.7-.5zM389.1 128.1a1.71 1.71 0 0 1-2 .2M389.2 128.1a1.77 1.77 0 0 1-2.1 .3"/>
<path d="M389.8 128.1v.7h-2.7M390.8 127.3a.77 .77 0 0 1 .8 .7 .77 .77 0 0 1-.8 .8 .77 .77 0 0 1-.8-.7M390.8 127.4a.62 .62 0 0 1 .6 .6 .62 .62 0 0 1-.6 .7 .62 .62 0 0 1-.6-.6M390.8 125.4h2.8M391.3 129.5v.3M392 128.8a.73 .73 0 0 1-.7 .7M392 128.8h.3M392 126.5v2.3M392.3 128.8a.97 .97 0 0 1-1 1M392.3 126.5v2.3M106.3 144.8l.9-.3v.6zM106.3 142.8v74.5"/>
<path d="M107 156.8l-.7 4.5v6h.4M107 156.8l.5 .1M107.5 157.7l-.6 5.4-.2 4.2M107.5 157.7l.2 .2M107.5 156.9v.8M107.6 157.6l-.1 .1M107.6 157.6l.2 .2M107.6 156.8v.8M107.6 156.8l-.1 .1M107.7 157.9l2.2 .1M107.7 156l-.2 .9M107.7 156l.2 .1"/>
<path d="M107.8 157.8h2.1M107.8 157.8l-.1 .1M107.9 156.1l-.3 .7M107.9 156.1h2.4M109.9 158l-.5 4.2-.3 5.1M109.9 157.8v.2M109.9 158h2.1M109.9 157.8h2M109.9 154.7h-.2a2.59 2.59 0 0 0-2.7 2.1M109.9 154.7l-1.1 .3-1.1 1M109.9 154.7v.2M109.9 154.9l-.9 .1-1.1 1.1"/>
<path d="M109.9 154.9h.4M110.4 154.7v2.7M110.4 154.7h1.5v3.1M110.4 157.4h1.5M111.9 155.7h.1M111.9 157.8l.1 .2M112 154.7v1M112 154.7l6.7-.2v1.1M112 154.7l-.1 .1M112 155.7v2.3M112 154.7h-2.1M118.7 155.6v50.5"/>
<path d="M118.7 155.6l-6.7 .1M118.7 155.6h5.1M119 154.5v52.6M119 154.5h4.5M119 154.5l-.3 .3M123.5 154.5v52.6M123.5 154.5l.3 .4M123.8 154.9v51.2M123.8 154.9h5.5M123.8 155h5.5M129.3 155.2h78.9M129.3 154.7h78.8"/>
<path d="M140.8 144.5l.9 .3-.9 .3zM141.7 144.8l1.1-.3v.6zM141.7 142.8v13.8M148.8 154.5v-1.3h3.2a1.03 1.03 0 0 0 1.5 0 1.03 1.03 0 0 0 0-1.5 1.03 1.03 0 0 0-1.5 0h-3.2l.1-2.4 .5-.3h13.8l.3 .2 .3 .5 .1-.4 .5-.3h13.8l.3 .2 .3 .4v2.1h-3.3a1.03 1.03 0 0 0-1.4 0 1.03 1.03 0 0 0 0 1.5 1.03 1.03 0 0 0 1.4 0h3.3v1.3M149.9 150.5v.4M149.9 151.7v.5h1.2M149.9 154.1v.3M149.9 154h1.2M149.9 151h1.2M150 154.5a.61 .61 0 0 1 .5-.9 .61 .61 0 0 1 .5 .9M150.2 150.2h.6M151.1 150.5v.4"/>
<path d="M151.1 151.7v1.5M151.1 154.1v.3M151.1 152.7h-1.2v.5M153 151.5v1.9M159.2 151.6l.8-.1 .5 .2h6.5a1.03 1.03 0 0 1 1.5 0 1.03 1.03 0 0 1 0 1.5 1.03 1.03 0 0 1-1.5 0h-6.5a1.02 1.02 0 0 1-1.5-.1 1.02 1.02 0 0 1 .2-1.5zM161.5 154.5a.62 .62 0 0 1 .5-.9 .62 .62 0 0 1 .5 .9M163.4 149.1h.7M163.8 149.1v5.4M165 154.5a.61 .61 0 0 1 .5-.9 .61 .61 0 0 1 .5 .9M174.5 151.5v1.9M176.4 150.5v.4M176.4 151.7v1.5"/>
<path d="M176.4 154.1v.3M176.4 152.7h1.2v.5M176.4 154h1.2M176.4 151h1.2M176.5 154.5a.61 .61 0 0 1 .5-.9 .61 .61 0 0 1 .5 .9M177.6 150.5v.4M177.6 151.7v.5h-1.2M177.6 154.1v.3M206.6 151.4l2 5.1M206.8 151.4l2 5.1-4 4 4 10.1-4 4 2 5.1M206.9 151.3l2 5.1M208 154.5h-78.7v22.1h76.2"/>
<path d="M208.6 156.3l-4 4M208.9 156.6l-4 4M216.6 151.4l2 5.1M216.8 151.4l2 5.1-4 4 4 10.1-4 4 2 5.1M216.9 151.3l2 5.1M218 154.5h91M218.1 154.7h77.2M218.6 156.3l-4 4M218.9 156.6l-4 4M232 144.5l.9 .3-.9 .3zM232.9 144.8l1.1-.3v.6zM232.9 142.8v13.8"/>
<path d="M256.6 150.5v.4M256.6 151.7v.5h1.2M256.6 154.1v.3M256.6 154h1.2M256.6 151h1.2M256.7 154.5a.62 .62 0 0 1 .5-.9 .62 .62 0 0 1 .5 .9M256.9 150.2h.6M257.8 150.5v.4M257.8 151.7v1.5M257.8 154.1v.3M257.8 152.7h-1.2v.5M259.7 151.5v1.9"/>
<path d="M268.2 154.5a.62 .62 0 0 1 .5-.9 .62 .62 0 0 1 .5 .9M269.5 144.5l.9 .3-.9 .3zM269.6 156.6h32.8M270.1 149.1h.3M270.4 149.7l-.1-.4-.5-.3h-13.6a.73 .73 0 0 0-.8 .7v2h3.3a1.03 1.03 0 0 1 1.4 0 1.03 1.03 0 0 1 0 1.5 1.03 1.03 0 0 1-1.4 0h-3.3v1.3M270.4 151.7h-3.2a1.03 1.03 0 0 0-1.5 0 1.03 1.03 0 0 0 0 1.5 1.03 1.03 0 0 0 1.5 0h3.2M270.4 144.8l1.1-.3v.6zM270.4 142.8v14.6M290.4 154.5v22.1M294.5 144.5l1 .3-1 .3zM295.3 154.7v21.7M295.3 154.7l.2 .5h-77.2"/>
<path d="M295.5 142.8v33.1M295.5 144.8h-189.2M300.4 156.6v18M300.4 156.6l.2 .9h-.5zM307 154.5l.3 1.1h-.5zM307 154.5v22.1M338.9 140l1 .3-1 .2zM350.8 140.3l1-.3v.5zM360.8 140l1 .3-1 .2zM361.8 140.3h-23.8M106.7 167.3h2.4M106.7 167.3v27"/>
<path d="M109.1 167.3v27M123.8 176.3h5.5M123.8 176.2h5.5M129.3 170.1h79.2M129.3 176.1h76M129.3 169.6h79M129.3 161.1h75.7M129.3 161.6h75.9M141.3 164.7l.9 1.7M141.7 165.6v51.7M142.2 166.4l.8 .8-.5 .2zM142.2 166.4l8.8 15.1h33.6"/>
<path d="M163.4 178.8l-1.3 3.3M177.2 179.2h2.6M178.5 179.2v2.6M191.7 165.6v51.7M204.6 160.5l4 10.2M204.6 174.7l2 5.1M204.9 160.4l4 10.2M204.9 174.6l2 5.1M208.6 170.5l-4 4M208.9 170.8l-4 4M214.6 160.5l4 10.2M214.6 174.7l2 5.1"/>
<path d="M214.9 160.4l4 10.2M214.9 174.6l2 5.1M215 161.1h75.4M215.2 161.6h75.2M215.3 176.1h75.1M215.5 176.6h93.5M218.3 169.6h72.1M218.5 170.1h71.9M218.6 170.5l-4 4M218.9 170.8l-4 4M269.2 165.6h2.5M269.5 164.8a1.2 1.2 0 0 1 1.6-.1 1.2 1.2 0 0 1 .3 1.6 1.2 1.2 0 0 1-1.6 .1 1.2 1.2 0 0 1-.3-1.6z"/>
<path d="M270.2 173.7l.5 1.7M270.4 164.3v2.5M270.4 174.6h32M270.4 167.8v49.5M270.7 175.4l.5 .9-.5 .1zM270.7 175.4l3.9 14.7h27.7M290.4 175.9h5.1M290.4 176.4h4.9M295.5 175.9l-.2 .5M300.1 173.6h.5l-.2 1zM306.8 175.6h.5l-.3 1zM350.6 175.6h10.3"/>
<path d="M106.7 194.3l.2 4.2 .6 5.4M106.7 194.3h2.4M106.7 194.3h-.4v6l.7 4.5M109.1 194.3l.8 9.4M123.8 184.6h16M143.4 184.7h1.2v2.8h-1.2M143.4 184.2v4h2.2v-4M143.6 188.2v16.9M147.1 184.2v4h9.4M154.6 184.3h1.3v2.6M154.6 184.2v2.7h1.9M155.9 198.6v2.9h-1.3"/>
<path d="M155.9 185.8h.6M156.5 185.8v1.1M156.5 186.9v18.7h-11.8v-1.8h11.8M156.5 185.8v-1.6h-16.7v22.1h-9.1v-1.7M156.5 198.6h-1.9v3.3h-11l-3.8-.8-13.5-.2v3.7M177.6 180.3l.9 1.5M179.5 180.3l-1 1.5M279.8 192.4l-1.3 3.2M292.9 187.8h2.6M293.2 188.8l1 1.6M294.2 187.8v2.6M295.2 188.8l-1 1.6"/>
<path d="M348.7 197.6l.2 1h-.5zM348.7 184.5v21.1M353.6 195.5h9.1M354.5 195.3l1.1 .2-1.1 .3zM355.6 193.5v4.1h-9M357.5 195.5l1.1-.2v.5zM357.5 193.5v4.1M106.3 215.3l.9-.3v.5zM106.3 215.3h164.1M107 204.8a2.63 2.63 0 0 0 2.9 2.1M107.5 203.9l.1 .1M107.5 203.9v.8"/>
<path d="M107.5 204.7l.1 .1M107.5 204.7l.2 .9M107.5 204.7l-.5 .1M107.6 204.8l.3 .8M107.6 204v.8M107.7 203.7l-.2 .2M107.7 203.7l.1 .1M107.7 205.6a2.53 2.53 0 0 0 2.2 1.3M107.8 203.8h2.1M107.8 203.8l-.2 .2M107.9 205.6h-.2M107.9 205.6l.5 .6 1.5 .6"/>
<path d="M107.9 205.6h2.4M109.9 203.7h-2.2M109.9 203.7v.1M109.9 203.7h2.1M109.9 203.8h2M109.9 206.8v.1M109.9 206.9h2.1M109.9 206.8h.4M110.4 204.2v2.7M110.4 204.2h1.5M111.9 205.9h.1M111.9 203.8v3"/>
<path d="M111.9 206.8l.1 .1M111.9 206.8l-1.5 .1M112 205.9v1M112 203.7l-.1 .1M112 203.7v2.2M112 205.9l6.7 .2M118.7 206.1v1l-6.7-.2M118.7 206.1h5.1M118.7 206.8l.3 .3M119 207.1h4.5M123.8 206.1v.7l-.3 .3M123.8 204.6h16"/>
<path d="M126.3 204.4h1.9M126.3 201h1.9M128.2 201v3.4M133.6 206.3v2.6h3.8v-2.6M139.8 204.7l3.8 .4M140.8 215l.9 .3-.9 .2zM141.7 215.3l1.1-.3v.5zM143.6 205.1h1.1M146.4 205.6v2.7h8.4v-2.7M147.9 205.6v2.7M190.7 215l1 .3-1 .2zM191.7 215.3l1.1-.3v.5z"/>
<path d="M269.5 215l.9 .3-.9 .2zM348.4 204.6h.5l-.2 1zM355.6 205.6a4 4 0 0 1-4.1-4 4 4 0 0 1 4.1-4h1.9a4 4 0 0 1 4.1 4 4 4 0 0 1-4.1 4h-10.9M4 238.5h148.9v54.5M49.6 238.5v54.5M4 248.5h148.9M4 254.5h148.9M84 248.5v6M118.4 248.5v6M216 253h200M216 248h65M216 258h65"/>
<path d="M228.6 243v15M255.2 243v15M281 243v50M296 243v30M346 243v30M361 243v30M381 253v20M392 253v20M416 243h-200v50M4 260.5h148.9M4 266.4h148.9M4 273.4h148.9"/>
<path d="M95.6 278.9h1.6M95.6 277.3h1.6M96.4 276.5v1.6M216 278h65M216 273h200M216 263h165M216 268h65M231 263v15M256 263v15M311 273v20M393.4 260.5l9-2.5v10l-9-2.5zM4 280.7h148.9"/>
<path d="M4 287h148.9M84 287v6M118.4 287v6M270.4 287.3h1.3M270.4 286h1.3M271 285.3v1.3"/>
<circle cx="141.7" cy="58.6" r=".84"/>
<circle cx="154.3" cy="58.8" r=".82"/>
<circle cx="154.3" cy="58.8" r="1.02"/>
<circle cx="159.3" cy="58.8" r="1.72"/>
<circle cx="159.3" cy="58.8" r="1.68"/>
<circle cx="164.3" cy="58.9" r=".91"/>
<circle cx="164.3" cy="58.9" r=".75"/>
<circle cx="169.2" cy="58.8" r="1.72"/>
<circle cx="169.3" cy="58.8" r="1.67"/>
<circle cx="174.3" cy="58.8" r="1.02"/>
<circle cx="174.3" cy="58.8" r=".82"/>
<circle cx="191.7" cy="58.6" r=".85"/>
<circle cx="232.9" cy="58.6" r=".85"/>
<circle cx="270.4" cy="58.6" r=".85"/>
<circle cx="131.4" cy="65.1" r="1.5"/>
<circle cx="131.4" cy="70.1" r="1.5"/>
<circle cx="131.4" cy="65.1" r="1.42"/>
<circle cx="131.4" cy="70.1" r="1.42"/>
<circle cx="141.8" cy="76.6" r=".85"/>
<circle cx="154.3" cy="76.3" r=".82"/>
<circle cx="154.3" cy="76.3" r="1.02"/>
<circle cx="159.2" cy="76.3" r="1.67"/>
<circle cx="159.3" cy="76.3" r="1.72"/>
<circle cx="164.3" cy="76.4" r=".91"/>
<circle cx="164.3" cy="76.4" r=".75"/>
<circle cx="169.2" cy="76.3" r="1.72"/>
<circle cx="169.2" cy="76.3" r="1.68"/>
<circle cx="174.3" cy="76.3" r="1.02"/>
<circle cx="174.3" cy="76.3" r=".82"/>
<circle cx="191.8" cy="76.6" r=".86"/>
<circle cx="233" cy="76.6" r=".86"/>
<circle cx="288.5" cy="65.1" r="1.5"/>
<circle cx="288.5" cy="70.1" r="1.5"/>
<circle cx="288.5" cy="65.1" r="1.42"/>
<circle cx="288.5" cy="70.1" r="1.42"/>
<circle cx="162" cy="82.5" r="1.36"/>
<circle cx="162" cy="82.4" r="1.3"/>
<circle cx="165.5" cy="82.4" r="1.35"/>
<circle cx="165.5" cy="82.4" r="1.3"/>
<circle cx="179.5" cy="87.8" r="1.14"/>
<circle cx="268.7" cy="82.4" r="1.3"/>
<circle cx="268.7" cy="82.4" r="1.35"/>
<circle cx="131.8" cy="117.3" r="1.51"/>
<circle cx="131.8" cy="117.3" r="1.42"/>
<circle cx="150.7" cy="111.8" r="1.3"/>
<circle cx="150.8" cy="111.8" r="1.35"/>
<circle cx="150.8" cy="111.8" r="1.49"/>
<circle cx="160.7" cy="107.7" r=".75"/>
<circle cx="160.8" cy="107.7" r=".83"/>
<circle cx="160.8" cy="107.7" r=".5"/>
<circle cx="163" cy="107.3" r="1.15"/>
<circle cx="163" cy="107.3" r="1.11"/>
<circle cx="165.5" cy="107.3" r="1.15"/>
<circle cx="165.5" cy="107.3" r="1.1"/>
<circle cx="176.7" cy="111.8" r="1.35"/>
<circle cx="176.8" cy="111.8" r="1.3"/>
<circle cx="176.8" cy="111.8" r="1.49"/>
<circle cx="257.4" cy="111.8" r="1.35"/>
<circle cx="257.5" cy="111.8" r="1.48"/>
<circle cx="257.5" cy="111.8" r="1.3"/>
<circle cx="268.4" cy="111.8" r="1.35"/>
<circle cx="268.4" cy="111.8" r="1.5"/>
<circle cx="268.5" cy="111.8" r="1.3"/>
<circle cx="287.9" cy="117.3" r="1.43"/>
<circle cx="288" cy="117.3" r="1.5"/>
<circle cx="384.7" cy="110" r="1.51"/>
<circle cx="342.5" cy="127.3" r="1.33"/>
<circle cx="342.5" cy="121.8" r="1.32"/>
<circle cx="342.6" cy="121.8" r="1.51"/>
<circle cx="342.6" cy="127.3" r="1.51"/>
<circle cx="342.6" cy="127.3" r="1.37"/>
<circle cx="342.6" cy="121.8" r="1.37"/>
<circle cx="359" cy="127.3" r="1.34"/>
<circle cx="359" cy="121.8" r="1.49"/>
<circle cx="359" cy="127.3" r="1.49"/>
<circle cx="359" cy="121.8" r="1.32"/>
<circle cx="359.1" cy="121.8" r="1.52"/>
<circle cx="359.1" cy="127.3" r="1.52"/>
<circle cx="359.1" cy="127.3" r="1.38"/>
<circle cx="359.1" cy="121.8" r="1.38"/>
<circle cx="371" cy="123.6" r="1.5"/>
<circle cx="141.7" cy="156.6" r=".84"/>
<circle cx="150.5" cy="150.7" r=".62"/>
<circle cx="162" cy="150.7" r=".62"/>
<circle cx="165.5" cy="150.7" r=".62"/>
<circle cx="177" cy="150.7" r=".62"/>
<circle cx="191.8" cy="156.6" r=".85"/>
<circle cx="233" cy="156.6" r=".85"/>
<circle cx="257.2" cy="150.7" r=".61"/>
<circle cx="268.7" cy="150.7" r=".62"/>
<circle cx="270.5" cy="156.6" r=".85"/>
<circle cx="141.7" cy="174.6" r=".85"/>
<circle cx="141.7" cy="165.6" r=".99"/>
<circle cx="191.8" cy="165.6" r="1.01"/>
<circle cx="191.8" cy="174.6" r=".86"/>
<circle cx="233" cy="174.6" r=".86"/>
<circle cx="270.2" cy="165.6" r="3.7"/>
<circle cx="270.5" cy="174.6" r=".86"/>
<circle cx="162.7" cy="180.4" r="1.14"/>
<circle cx="279.1" cy="194" r="1.14"/>
</g>
<path d="M412.4 262.3a2.5 2.5 0 0 0-4.1-1.1 2.5 2.5 0 0 0 1 4.2 2.5 2.5 0 0 0 3.2-2.9l-.1-.2" fill="none" stroke="#000" stroke-width=".3" stroke-dasharray="30.5 1.3 1.3 1.3" stroke-dashoffset="24.5" stroke-linecap="butt"/>
<path d="M414.8 261.5a5 5 0 0 0-8.3-2 5 5 0 0 0 2.2 8.3 5 5 0 0 0 6.2-6l-.1-.3" fill="none" stroke="#000" stroke-width=".3" stroke-dasharray="30.5 1.3 1.3 1.3" stroke-dashoffset="16.7" stroke-linecap="butt"/>
<g fill="none" stroke="#000" stroke-width=".3" stroke-dasharray="6.3 1.3 1.3 1.3 5.1">
<path d="M206.8 53.4l2 5.1M208.8 58.5l-4 4M216.8 53.4l2 5.1M218.8 58.5l-4 4M204.8 76.7l2 5.1M208.8 72.7l-4 4M214.8 76.7l2 5.1M218.8 72.7l-4 4M206.8 106.3l2 4.8M208.8 111.1l-4 4M216.8 106.3l2 4.8M218.8 111.1l-4 4"/>
<path d="M204.8 128.6l2 4.8M208.8 124.6l-4 4M214.8 128.6l2 4.8M218.8 124.6l-4 4M206.8 151.4l2 5.1M208.8 156.5l-4 4M216.8 151.4l2 5.1M218.8 156.5l-4 4M204.8 174.6l2 5.1M208.8 170.6l-4 4M214.8 174.6l2 5.1M218.8 170.6l-4 4"/>
</g>
<path d="M204.8 62.5l4 10.2M214.8 62.5l4 10.2M204.8 160.5l4 10.1M214.8 160.5l4 10.1" fill="none" stroke="#000" stroke-width=".3" stroke-dasharray="6.3 1.3 1.3 1.3 5.1" stroke-dashoffset="5.3"/>
<path d="M204.8 115.1l4 9.5M214.8 115.1l4 9.5" fill="none" stroke="#000" stroke-width=".3" stroke-dasharray="6.3 1.3 1.3 1.3 5.1" stroke-dashoffset="5.6"/>
<path d="M269.2 165.5h-1M270.5 166.8v1M270.5 164.3v-1M271.7 165.5h1" fill="none" stroke="#000" stroke-width=".3" stroke-dasharray="30.5 1.3 1.3 1.3"/>
<path d="M350.8 117.7v6.5" fill="none" stroke="#000" stroke-width=".3" stroke-dasharray="30.5 1.3 1.3 1.3" stroke-dashoffset="29.1"/>
<path d="M410 255.7v14.9" fill="none" stroke="#000" stroke-width=".3" stroke-dasharray="30.5 1.3 1.3 1.3" stroke-dashoffset="25"/>
<path d="M403.4 263l12.6-.1" fill="none" stroke="#000" stroke-width=".3" stroke-dasharray="30.5 1.3 1.3 1.3" stroke-dashoffset="26.1"/>
<path d="M216 248v5" fill="none" stroke="#000" stroke-width=".3" stroke-dasharray="30.5 1.3 1.3 1.3" stroke-dashoffset="29.9"/>
<path d="M136.8 76.3v-17.5M164.3 76.3v-17.5M255.5 76.3v-17.5M283 76.3v-17.5" fill="none" stroke="#f00" stroke-width=".3" stroke-dasharray="30.5 1.3 1.3 1.3" stroke-dashoffset="23.6"/>
<g fill="#000">
<path d="M339 130.1l.9-.5-.5 .9z"/>
<path d="M179.8 58.8l.3 1h-.5zM179.6 75.3h.5l-.3 1zM99.3 26.1l.2 1h-.5zM99 77.6h.5l-.2 1zM300.4 156.6l.2 .9h-.5zM300.1 173.6h.5l-.2 1zM307 154.5l.3 1.1h-.5zM306.8 175.6h.5l-.3 1zM348.7 197.6l.2 1h-.5zM348.4 204.6h.5l-.2 1z"/>
<path d="M185.7 51.1l1.1 .3-1.1 .2zM141.7 51.4l1.1-.3v.5zM294.5 52.3l1 .3-1 .2zM283 52.6l1-.3v.5zM254.5 13.9l.9 .3-.9 .3zM164.3 14.2l.9-.3v.6zM294.5 144.5l1 .3-1 .3zM270.4 144.8l1.1-.3v.6zM360.8 140l1 .3-1 .2zM350.8 140.3l1-.3v.5z"/>
<path d="M106.3 100.9l.9-.2v.5zM294.5 100.7l1 .2-1 .3zM106.3 14.2l.9-.3v.6zM163.3 13.9l1 .3-1 .3zM154 77.3l-.5 .9 .5 .1zM154.2 55.2l1.1-.3v.5zM173.2 54.9l1 .3-1 .2zM164.5 77.2v1l.5-.1zM105.3 22l1 .3-1 .2zM136.7 22.3l1.1-.3v.5zM106.3 144.8l.9-.3v.6zM140.8 144.5l.9 .3-.9 .3zM106.3 215.3l.9-.3v.5zM140.8 215l.9 .3-.9 .2zM141.7 215.3l1.1-.3v.5zM190.7 215l1 .3-1 .2zM191.7 215.3l1.1-.3v.5zM269.5 215l.9 .3-.9 .2zM142.2 166.4l.3 1 .5-.2zM270.7 175.4v1l.5-.1zM338.9 140l1 .3-1 .2zM350.8 140.3l1-.3v.5z"/>
<path d="M340 100.7l1.1-.2v.5zM360.5 100.5l1.1 .2-1.1 .3z"/>
<path d="M332.5 129.3h.5l-.2 1zM332.8 104.3l.2 1h-.5z"/>
<path d="M141.7 144.8l1.1-.3v.6zM232 144.5l.9 .3-.9 .3z"/>
<path d="M232.9 144.8l1.1-.3v.6zM269.5 144.5l.9 .3-.9 .3z"/>
<path d="M357.5 195.5l1.1-.2v.5zM354.5 195.3l1.1 .2-1.1 .3z"/>
</g>
<path d="M339.9 129.3v.5" fill="none" stroke="#f00" stroke-width=".3"/>
<g font-size="6.3">
<text x="282.1" y="250.3">名称</text>
<text x="347.1" y="250.3">图号</text>
<text x="282.1" y="260.3">材质</text>
<text x="347.1" y="260.3">质量</text>
<text x="383.3" y="262.1">视</text>
<text x="383.3" y="270">图</text>
<text x="282.1" y="270.3">版次</text>
<text x="347.1" y="270.3">比例</text>
</g>
<g font-size="4.9">
<text x="4.2" y="230.3">注意：1.行走平行度（正面+侧面），450行程内，≤±0.03mm，1000行程内，≤±0.05mm。</text>
<text x="12.8" y="236.2">2.本体形变，450行程内，≤±0.03mm，1000行程内，≤±0.05mm。</text>
<text x="16.9" y="245.5">型号规格</text>
<text x="78.9" y="245.5">GTH4-500-BR-M05-C4</text>
<text x="10.7" y="253.5">螺杆规格/型号</text>
<text x="61.8" y="253.5">1002</text>
<text x="96.3" y="253.5">1005</text>
<text x="16.9" y="259.5">有效行程</text>
<text x="97.5" y="259.5">500</text>
<text x="16.9" y="265.5">精度等级</text>
<text x="98.7" y="265.5">C7</text>
<text x="16.9" y="272">马达容量</text>
<text x="87.6" y="272">50W(无刹车)</text>
<text x="11.9" y="279.1">重复定位精度</text>
<text x="97.7" y="279.1">0.02</text>
<text x="4.5" y="285.9">感应开关方式及数量</text>
<text x="81.4" y="285.9">外挂型三只（C4）</text>
<text x="11.9" y="292.1">建议最快速度</text>
<text x="58.1" y="292.1">100MM/S</text>
<text x="92.5" y="292.1">250MM/S</text>
<text x="127" y="292">500MM/S</text>
</g>
<g font-size="4.2">
<text x="301.9" y="249.5">GTH4-500-BR-M05-C4</text>
<text x="259" y="267">2022/9/24</text>
</g>
<g font-size="4.1">
<text x="116.2" y="13.6">116 滑台原点</text>
<text x="200.3" y="13.6">500 有效行程</text>
<text x="109.9" y="21.7">61</text>
<text x="118.4" y="21.7">1 滑台极限位置</text>
<text x="166.1" y="50.8">90</text>
<text x="298.9" y="52">25</text>
<text x="307.5" y="52">1 滑台极限位置</text>
<text x="98.7" y="56.8" transform="rotate(-90 98.7 56.8)">105</text>
<text x="166.1" y="54.6">40</text>
<text x="179.3" y="55.4" transform="rotate(-90 179.3 55.4)">35</text>
<text x="125.1" y="89.9">4 x M4</text>
<text x="143" y="89.9">9.5</text>
<text x="169.3" y="89.3">2 x</text>
<text x="182.7" y="89.3">3 H7</text>
<text x="198.7" y="89.3">4.5</text>
<text x="200.4" y="100.3">696</text>
<text x="348.8" y="100.2">43</text>
<text x="332.2" y="116.7" transform="rotate(-90 332.2 116.7)">52</text>
<text x="319.4" y="135.8">基准面</text>
<text x="340.4" y="139.7">21.70</text>
<text x="354.7" y="139.7">22</text>
<text x="123.7" y="144.2">71</text>
<text x="176.2" y="144.2">5*100</text>
<text x="252" y="144.2">75</text>
<text x="280.6" y="144.2">50</text>
<text x="274.9" y="167.1">II</text>
<text x="299.8" y="166" transform="rotate(-90 299.8 166)">36</text>
<text x="306.5" y="166.1" transform="rotate(-90 306.5 166.1)">44</text>
<text x="350.6" y="179.7">2 : 1</text>
<text x="353.7" y="174.5">II</text>
<text x="152.6" y="181.9">2 x</text>
<text x="165.9" y="181.9">4 H7</text>
<text x="181.9" y="181.9">4</text>
<text x="276.2" y="190.5">14 x M4</text>
<text x="297.5" y="190.5">10</text>
<text x="282.3" y="195.5">3.40 贯穿</text>
<text x="344" y="196.8" transform="rotate(-90 344 196.8)">+0.012</text>
<text x="348.1" y="194.7" transform="rotate(-90 348.1 194.7)">0</text>
<text x="360.7" y="195">1</text>
<text x="348.1" y="200.9" transform="rotate(-90 348.1 200.9)">4</text>
<text x="123.7" y="214.7">71</text>
<text x="160.4" y="214.7">100</text>
<text x="224.5" y="214.7">475</text>
<text x="221.3" y="247.4">1</text>
<text x="131.6" y="253.2">1010</text>
<text x="218.2" y="257.4">序号</text>
<text x="221.3" y="252.4">2</text>
<text x="230.7" y="257.4">修 订 版 次</text>
<text x="255.9" y="257.4">设计变更编号</text>
<text x="225" y="262.4">设</text>
<text x="238.8" y="262.4">计</text>
<text x="252.5" y="262.4">变</text>
<text x="266.2" y="262.4">更</text>
<text x="218.4" y="267.4">设 计</text>
<text x="367.9" y="269.9">1:2</text>
<text x="218.4" y="272.4">校 核</text>
<text x="218.4" y="277.4">批 准</text>
<text x="218.9" y="282.9">技术要求：</text>
<text x="229.2" y="287.4">1、未标注公差全部 0.1</text>
<text x="229.1" y="291.9">2、未标注倒角全部C0.3</text>
</g>
</svg>
